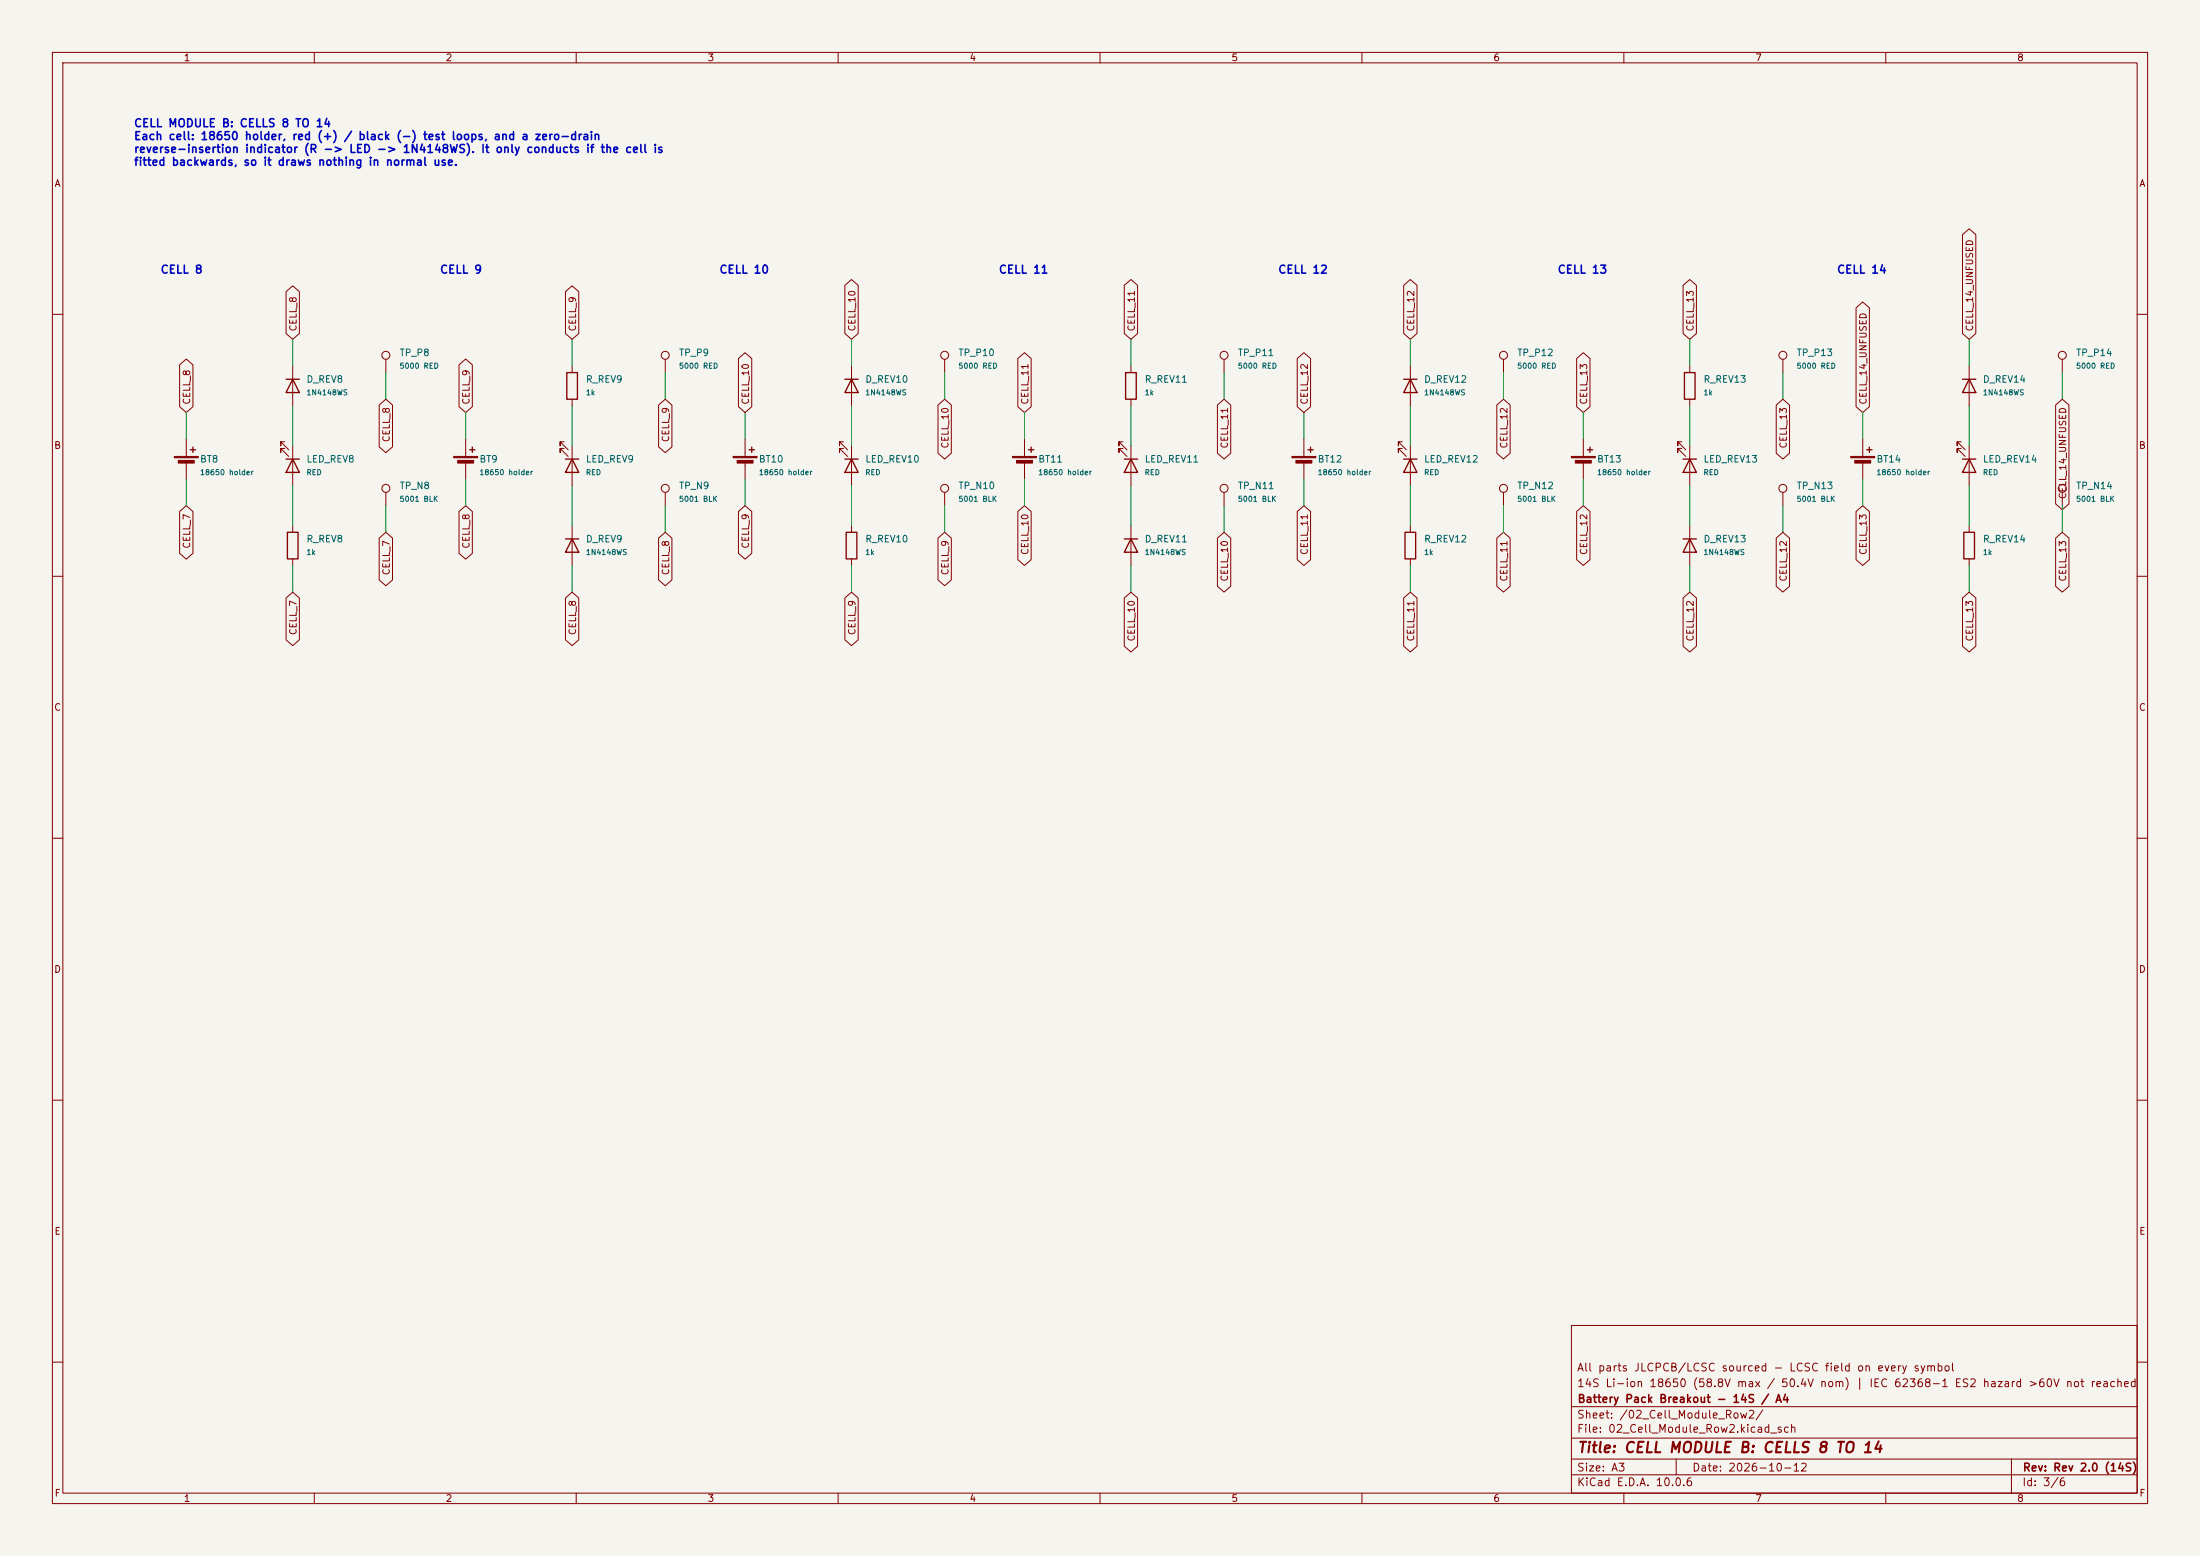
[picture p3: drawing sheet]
<svg xmlns="http://www.w3.org/2000/svg" width="420mm" height="297mm" viewBox="0 0 420 297" stroke-linecap="round" stroke-linejoin="round" font-family="sans-serif">
<path d="M0 0h420v297h-420z" fill="#f5f4ef" stroke="#f5f4ef" stroke-width=".19"/>
<g fill="none" stroke="#840000" stroke-width=".19">
<path d="M10 10h400v277h-400zM12 12h396v273h-396zM60 10v2M110 10v2M160 10v2M210 10v2M260 10v2M310 10v2M360 10v2M54.6 55.7l1.3-1.1 1.3 1.1v8l-1.3 1.1-1.3-1.1zM107.9 55.7l1.3-1.1 1.3 1.1v8l-1.3 1.1-1.3-1.1zM161.3 54.5l1.3-1.1 1.2 1.1v9.2l-1.2 1.1-1.3-1.1z"/>
<path d="M214.6 54.5l1.3-1.1 1.3 1.1v9.2l-1.3 1.1-1.3-1.1zM268 54.5l1.2-1.1 1.3 1.1v9.2l-1.3 1.1-1.2-1.1zM321.3 54.5l1.3-1.1 1.3 1.1v9.2l-1.3 1.1-1.3-1.1zM354.3 58.8l1.3-1.2 1.3 1.2v18.8l-1.3 1.1-1.3-1.1zM374.6 44.8l1.3-1.1 1.3 1.1v18.9l-1.3 1.1-1.3-1.1zM10 60h2M34.3 69.6l1.3-1.1 1.2 1.1v8l-1.2 1.1-1.3-1.1zM55.9 69.9v7.6M72.4 77.3l1.3-1.1 1.2 1.1v8l-1.2 1.1-1.3-1.1zM73.7 68.6v2.5M87.6 69.6l1.3-1.1 1.3 1.1v8l-1.3 1.1-1.3-1.1zM109.2 69.9v1.2"/>
<path d="M109.2 76.2v1.3M125.7 77.3l1.3-1.1 1.3 1.1v8l-1.3 1.1-1.3-1.1zM127 68.6v2.5M141 68.4l1.2-1.1 1.3 1.1v9.2l-1.3 1.1-1.2-1.1zM162.6 69.9v7.6M179.1 77.3l1.2-1.1 1.3 1.1v9.2l-1.3 1.1-1.2-1.1zM180.3 68.6v2.5M194.3 68.4l1.3-1.1 1.3 1.1v9.2l-1.3 1.1-1.3-1.1zM215.9 69.9v1.2M215.9 76.2v1.3M232.4 77.3l1.3-1.1 1.3 1.1v9.2l-1.3 1.1-1.3-1.1zM233.7 68.6v2.5"/>
<path d="M247.6 68.4l1.3-1.1 1.3 1.1v9.2l-1.3 1.1-1.3-1.1zM269.2 69.9v7.6M285.7 77.3l1.3-1.1 1.3 1.1v9.2l-1.3 1.1-1.3-1.1zM287 68.6v2.5M301 68.4l1.3-1.1 1.2 1.1v9.2l-1.2 1.1-1.3-1.1zM322.6 69.9v1.2M322.6 76.2v1.3M339.1 77.3l1.3-1.1 1.2 1.1v9.2l-1.2 1.1-1.3-1.1zM340.4 68.6v2.5M375.9 69.9v7.6M392.4 77.3l1.3-1.1 1.3 1.1v18.9l-1.3 1.1-1.3-1.1zM393.7 68.6v2.5"/>
<path d="M408 60h2M34.3 97.6l1.3-1.1 1.2 1.1v8l-1.2 1.1-1.3-1.1zM35.6 83.8v3.3M35.6 88.1v3.3M54.4 84.3h-.8v.8v-.8l1.5 1.6M54.4 85.6h-.8v.8v-.8l1.5 1.5M55.9 85.1v7.6M73.7 94v2.5M87.6 97.6l1.3-1.1 1.3 1.1v8l-1.3 1.1-1.3-1.1zM88.9 83.8v3.3M88.9 88.1v3.3M107.7 84.3h-.8v.8v-.8l1.6 1.6"/>
<path d="M107.7 85.6h-.8v.8v-.8l1.6 1.5M109.2 85.1v7.6M127 94v2.5M141 97.6l1.2-1.1 1.3 1.1v8l-1.3 1.1-1.2-1.1zM142.2 83.8v3.3M142.2 88.1v3.3M161 84.3h-.7v.8v-.8l1.5 1.6M161 85.6h-.7v.8v-.8l1.5 1.5M162.6 85.1v7.6M180.3 94v2.5M194.3 97.6l1.3-1.1 1.3 1.1v9.2l-1.3 1.1-1.3-1.1zM195.6 83.8v3.3"/>
<path d="M195.6 88.1v3.3M214.4 84.3h-.8v.8v-.8l1.5 1.6M214.4 85.6h-.8v.8v-.8l1.5 1.5M215.9 85.1v7.6M233.7 94v2.5M247.6 97.6l1.3-1.1 1.3 1.1v9.2l-1.3 1.1-1.3-1.1zM248.9 83.8v3.3M248.9 88.1v3.3M267.7 84.3h-.7v.8v-.8l1.5 1.6M267.7 85.6h-.7v.8v-.8l1.5 1.5M269.2 85.1v7.6M287 94v2.5"/>
<path d="M301 97.6l1.3-1.1 1.2 1.1v9.2l-1.2 1.1-1.3-1.1zM302.3 83.8v3.3M302.3 88.1v3.3M321.1 84.3h-.8v.8v-.8l1.5 1.6M321.1 85.6h-.8v.8v-.8l1.5 1.5M322.6 85.1v7.6M340.4 94v2.5M354.3 97.6l1.3-1.1 1.3 1.1v9.2l-1.3 1.1-1.3-1.1zM355.6 83.8v3.3M355.6 88.1v3.3M374.4 84.3h-.8v.8v-.8l1.6 1.6M374.4 85.6h-.8v.8v-.8l1.6 1.5"/>
<path d="M375.9 85.1v7.6M393.7 94v2.5M10 110h2M54.6 114.1l1.3-1.1 1.3 1.1v8l-1.3 1.1-1.3-1.1zM55.9 100.3v1.3M55.9 106.7v1.3M72.4 102.7l1.3-1.1 1.2 1.1v8l-1.2 1.1-1.3-1.1zM107.9 114.1l1.3-1.1 1.3 1.1v8l-1.3 1.1-1.3-1.1zM109.2 100.3v7.7M125.7 102.7l1.3-1.1 1.3 1.1v8l-1.3 1.1-1.3-1.1zM161.3 114.1l1.3-1.1 1.2 1.1v8l-1.2 1.1-1.3-1.1zM162.6 100.3v1.3"/>
<path d="M162.6 106.7v1.3M179.1 102.7l1.2-1.1 1.3 1.1v8l-1.3 1.1-1.2-1.1zM214.6 114.1l1.3-1.1 1.3 1.1v9.2l-1.3 1.1-1.3-1.1zM215.9 100.3v7.7M232.4 102.7l1.3-1.1 1.3 1.1v9.2l-1.3 1.1-1.3-1.1zM268 114.1l1.2-1.1 1.3 1.1v9.2l-1.3 1.1-1.2-1.1zM269.2 100.3v1.3M269.2 106.7v1.3M285.7 102.7l1.3-1.1 1.3 1.1v9.2l-1.3 1.1-1.3-1.1zM321.3 114.1l1.3-1.1 1.3 1.1v9.2l-1.3 1.1-1.3-1.1zM322.6 100.3v7.7M339.1 102.7l1.3-1.1 1.2 1.1v9.2l-1.2 1.1-1.3-1.1z"/>
<path d="M374.6 114.1l1.3-1.1 1.3 1.1v9.2l-1.3 1.1-1.3-1.1zM375.9 100.3v1.3M375.9 106.7v1.3M392.4 102.7l1.3-1.1 1.3 1.1v9.2l-1.3 1.1-1.3-1.1zM408 110h2M10 160h2M408 160h2M10 210h2M408 210h2M300 253h108v32h-108zM10 260h2M300 278.5h108"/>
<path d="M300 274.5h108M300 268.5h108M320 278.5v3M384 278.5v6.5M408 260h2M60 285v2M110 285v2M160 285v2M210 285v2M260 285v2M300 281.5h108M310 285v2"/>
<path d="M360 285v2"/>
<circle cx="73.7" cy="67.8" r=".76"/>
<circle cx="127" cy="67.8" r=".76"/>
<circle cx="180.3" cy="67.8" r=".76"/>
<circle cx="233.7" cy="67.8" r=".76"/>
<circle cx="287" cy="67.8" r=".76"/>
<circle cx="340.4" cy="67.8" r=".76"/>
<circle cx="393.7" cy="67.8" r=".76"/>
<circle cx="73.7" cy="93.2" r=".76"/>
<circle cx="127" cy="93.2" r=".76"/>
<circle cx="180.3" cy="93.2" r=".76"/>
<circle cx="233.7" cy="93.2" r=".76"/>
<circle cx="287" cy="93.2" r=".76"/>
<circle cx="340.4" cy="93.2" r=".76"/>
<circle cx="393.7" cy="93.2" r=".76"/>
</g>
<g fill="none" stroke="#840000" stroke-width=".25">
<path d="M54.6 72.4h2.5M55.9 72.4l1.2 2.5h-2.5zM108.2 71.1h2v5.1h-2zM161.3 72.4h2.5M162.6 72.4l1.2 2.5h-2.5zM214.9 71.1h2v5.1h-2zM268 72.4h2.5M269.2 72.4l1.3 2.5h-2.5zM321.6 71.1h2v5.1h-2zM374.6 72.4h2.6M375.9 72.4l1.3 2.5h-2.6zM36.3 85.9h1"/>
<path d="M36.8 85.3v1.1M54.6 87.6h2.5M55.9 87.6l1.2 2.6h-2.5zM89.7 85.9h1M90.2 85.3v1.1M107.9 87.6h2.6M109.2 87.6l1.3 2.6h-2.6zM143 85.9h1M143.5 85.3v1.1M161.3 87.6h2.5M162.6 87.6l1.2 2.6h-2.5zM196.3 85.9h1.1"/>
<path d="M196.8 85.3v1.1M214.6 87.6h2.6M215.9 87.6l1.3 2.6h-2.6zM249.7 85.9h1M250.2 85.3v1.1M268 87.6h2.5M269.2 87.6l1.3 2.6h-2.5zM303 85.9h1M303.5 85.3v1.1M321.3 87.6h2.5M322.6 87.6l1.2 2.6h-2.5zM356.4 85.9h1"/>
<path d="M356.9 85.3v1.1M374.6 87.6h2.6M375.9 87.6l1.3 2.6h-2.6zM54.9 101.6h2v5.1h-2zM107.9 102.9h2.6M109.2 102.9l1.3 2.5h-2.6zM161.5 101.6h2.1v5.1h-2.1zM214.6 102.9h2.6M215.9 102.9l1.3 2.5h-2.6zM268.2 101.6h2.1v5.1h-2.1zM321.3 102.9h2.5M322.6 102.9l1.2 2.5h-2.5z"/>
<path d="M374.9 101.6h2v5.1h-2z"/>
</g>
<g fill="#840000" stroke="#840000" stroke-width=".19">
<path d="M140 87.1h4.5v.3h-4.5z"/>
<path d="M140.7 87.9h3.1v.5h-3.1z"/>
<path d="M353.3 87.1h4.6v.3h-4.6z"/>
<path d="M354.1 87.9h3v.5h-3z"/>
<path d="M193.3 87.1h4.6v.3h-4.6z"/>
<path d="M194.1 87.9h3v.5h-3z"/>
<path d="M246.6 87.1h4.6v.3h-4.6z"/>
<path d="M247.4 87.9h3v.5h-3z"/>
<path d="M300 87.1h4.5v.3h-4.5z"/>
<path d="M300.7 87.9h3.1v.5h-3.1z"/>
<path d="M33.3 87.1h4.5v.3h-4.5z"/>
<path d="M34 87.9h3.1v.5h-3.1z"/>
<path d="M86.6 87.1h4.6v.3h-4.6z"/>
<path d="M87.4 87.9h3v.5h-3z"/>
</g>
<g fill="none" stroke="#009600" stroke-width=".19">
<path d="M35.6 78.7v5.1M55.9 64.8v5.1M55.9 77.5v7.6M73.7 71.1v5.1M88.9 78.7v5.1M109.2 64.8v5.1M109.2 77.5v7.6M127 71.1v5.1M142.2 78.7v5.1M162.6 64.8v5.1M162.6 77.5v7.6M180.3 71.1v5.1"/>
<path d="M195.6 78.7v5.1M215.9 64.8v5.1M215.9 77.5v7.6M233.7 71.1v5.1M248.9 78.7v5.1M269.2 64.8v5.1M269.2 77.5v7.6M287 71.1v5.1M302.3 78.7v5.1M322.6 64.8v5.1M322.6 77.5v7.6M340.4 71.1v5.1"/>
<path d="M355.6 78.7v5.1M375.9 64.8v5.1M375.9 77.5v7.6M393.7 71.1v5.1M35.6 91.4v5.1M55.9 92.7v7.6M73.7 96.5v5.1M88.9 91.4v5.1M109.2 92.7v7.6M127 96.5v5.1M142.2 91.4v5.1M162.6 92.7v7.6"/>
<path d="M180.3 96.5v5.1M195.6 91.4v5.1M215.9 92.7v7.6M233.7 96.5v5.1M248.9 91.4v5.1M269.2 92.7v7.6M287 96.5v5.1M302.3 91.4v5.1M322.6 92.7v7.6M340.4 96.5v5.1M355.6 91.4v5.1M375.9 92.7v7.6"/>
<path d="M393.7 96.5v5.1M55.9 108v5M109.2 108v5M162.6 108v5M215.9 108v5M269.2 108v5M322.6 108v5M375.9 108v5"/>
</g>
<text font-size="2" fill="#840000" x="301" y="277.8">Title: CELL MODULE B: CELLS 8 TO 14</text>
<g font-size="1.5" fill="#0000c2">
<text x="25.4" y="24.7">CELL MODULE B: CELLS 8 TO 14</text>
<text x="25.4" y="27.1">Each cell: 18650 holder, red (+) / black (-) test loops, and a zero-drain</text>
<text x="25.4" y="29.6">reverse-insertion indicator (R -&gt; LED -&gt; 1N4148WS). It only conducts if the cell is</text>
<text x="25.4" y="32">fitted backwards, so it draws nothing in normal use.</text>
<text x="30.5" y="52.6">CELL 8</text>
<text x="83.9" y="52.6">CELL 9</text>
<text x="137.2" y="52.6">CELL 10</text>
<text x="190.5" y="52.6">CELL 11</text>
<text x="243.9" y="52.6">CELL 12</text>
<text x="297.2" y="52.6">CELL 13</text>
<text x="350.6" y="52.6">CELL 14</text>
</g>
<g font-size="1.5" fill="#840000">
<text x="300.9" y="262.1">All parts JLCPCB/LCSC sourced - LCSC field on every symbol</text>
<text x="300.9" y="265.1">14S Li-ion 18650 (58.8V max / 50.4V nom) | IEC 62368-1 ES2 hazard &gt;60V not reached</text>
<text x="301" y="268.1">Battery Pack Breakout - 14S / A4</text>
<text x="300.9" y="273.8">File: 02_Cell_Module_Row2.kicad_sch</text>
<text x="300.9" y="271.1">Sheet: /02_Cell_Module_Row2/</text>
<text x="300.9" y="281.2">Size: A3</text>
<text x="322.9" y="281.2">Date: 2026-10-12</text>
<text x="386" y="281.2">Rev: Rev 2.0 (14S)</text>
<text x="300.9" y="284">KiCad E.D.A. 10.0.6</text>
<text x="385.9" y="284">Id: 3/6</text>
</g>
<g font-size="1.3" fill="#840000">
<text x="35" y="12">1</text>
<text x="85" y="12">2</text>
<text x="135" y="12">3</text>
<text x="185" y="12">4</text>
<text x="235" y="12">5</text>
<text x="285" y="12">6</text>
<text x="335" y="12">7</text>
<text x="385" y="12">8</text>
<text x="10.3" y="36">A</text>
<text x="408.3" y="36">A</text>
<text x="56.9" y="63.4" transform="rotate(-90 56.9 63.4)">CELL_8</text>
<text x="110.3" y="63.4" transform="rotate(-90 110.3 63.4)">CELL_9</text>
<text x="163.6" y="63.4" transform="rotate(-90 163.6 63.4)">CELL_10</text>
<text x="217" y="63.4" transform="rotate(-90 217 63.4)">CELL_11</text>
<text x="270.3" y="63.4" transform="rotate(-90 270.3 63.4)">CELL_12</text>
<text x="323.6" y="63.4" transform="rotate(-90 323.6 63.4)">CELL_13</text>
<text x="377" y="63.4" transform="rotate(-90 377 63.4)">CELL_14_UNFUSED</text>
<text x="36.6" y="77.3" transform="rotate(-90 36.6 77.3)">CELL_8</text>
<text x="90" y="77.3" transform="rotate(-90 90 77.3)">CELL_9</text>
<text x="143.3" y="77.3" transform="rotate(-90 143.3 77.3)">CELL_10</text>
<text x="196.6" y="77.3" transform="rotate(-90 196.6 77.3)">CELL_11</text>
<text x="250" y="77.3" transform="rotate(-90 250 77.3)">CELL_12</text>
<text x="303.3" y="77.3" transform="rotate(-90 303.3 77.3)">CELL_13</text>
<text x="356.7" y="77.3" transform="rotate(-90 356.7 77.3)">CELL_14_UNFUSED</text>
<text x="10.2" y="86">B</text>
<text x="74.7" y="84.5" transform="rotate(-90 74.7 84.5)">CELL_8</text>
<text x="128.1" y="84.5" transform="rotate(-90 128.1 84.5)">CELL_9</text>
<text x="181.4" y="85.7" transform="rotate(-90 181.4 85.7)">CELL_10</text>
<text x="234.7" y="85.7" transform="rotate(-90 234.7 85.7)">CELL_11</text>
<text x="288.1" y="85.7" transform="rotate(-90 288.1 85.7)">CELL_12</text>
<text x="341.4" y="85.7" transform="rotate(-90 341.4 85.7)">CELL_13</text>
<text x="408.2" y="86">B</text>
<text x="394.8" y="95.4" transform="rotate(-90 394.8 95.4)">CELL_14_UNFUSED</text>
<text x="36.6" y="104.8" transform="rotate(-90 36.6 104.8)">CELL_7</text>
<text x="90" y="104.8" transform="rotate(-90 90 104.8)">CELL_8</text>
<text x="143.3" y="104.8" transform="rotate(-90 143.3 104.8)">CELL_9</text>
<text x="196.6" y="106" transform="rotate(-90 196.6 106)">CELL_10</text>
<text x="250" y="106" transform="rotate(-90 250 106)">CELL_11</text>
<text x="303.3" y="106" transform="rotate(-90 303.3 106)">CELL_12</text>
<text x="356.7" y="106" transform="rotate(-90 356.7 106)">CELL_13</text>
<text x="74.7" y="109.9" transform="rotate(-90 74.7 109.9)">CELL_7</text>
<text x="128.1" y="109.9" transform="rotate(-90 128.1 109.9)">CELL_8</text>
<text x="181.4" y="109.9" transform="rotate(-90 181.4 109.9)">CELL_9</text>
<text x="234.7" y="111.1" transform="rotate(-90 234.7 111.1)">CELL_10</text>
<text x="288.1" y="111.1" transform="rotate(-90 288.1 111.1)">CELL_11</text>
<text x="341.4" y="111.1" transform="rotate(-90 341.4 111.1)">CELL_12</text>
<text x="394.8" y="111.1" transform="rotate(-90 394.8 111.1)">CELL_13</text>
<text x="56.9" y="121.3" transform="rotate(-90 56.9 121.3)">CELL_7</text>
<text x="110.3" y="121.3" transform="rotate(-90 110.3 121.3)">CELL_8</text>
<text x="163.6" y="121.3" transform="rotate(-90 163.6 121.3)">CELL_9</text>
<text x="217" y="122.5" transform="rotate(-90 217 122.5)">CELL_10</text>
<text x="270.3" y="122.5" transform="rotate(-90 270.3 122.5)">CELL_11</text>
<text x="323.6" y="122.5" transform="rotate(-90 323.6 122.5)">CELL_12</text>
<text x="377" y="122.5" transform="rotate(-90 377 122.5)">CELL_13</text>
<text x="10.2" y="136">C</text>
<text x="408.2" y="136">C</text>
<text x="10.2" y="186">D</text>
<text x="408.2" y="186">D</text>
<text x="10.3" y="236">E</text>
<text x="408.3" y="236">E</text>
<text x="10.3" y="286">F</text>
<text x="35" y="287">1</text>
<text x="85" y="287">2</text>
<text x="135" y="287">3</text>
<text x="185" y="287">4</text>
<text x="235" y="287">5</text>
<text x="285" y="287">6</text>
<text x="335" y="287">7</text>
<text x="385" y="287">8</text>
<text x="408.3" y="286">F</text>
</g>
<g font-size="1.3" fill="#006464">
<text x="76.2" y="68.3">TP_P8</text>
<text x="129.5" y="68.3">TP_P9</text>
<text x="182.9" y="68.3">TP_P10</text>
<text x="236.2" y="68.3">TP_P11</text>
<text x="289.5" y="68.3">TP_P12</text>
<text x="342.9" y="68.3">TP_P13</text>
<text x="396.2" y="68.3">TP_P14</text>
<text x="58.4" y="73.4">D_REV8</text>
<text x="111.7" y="73.4">R_REV9</text>
<text x="165.1" y="73.4">D_REV10</text>
<text x="218.4" y="73.4">R_REV11</text>
<text x="271.8" y="73.4">D_REV12</text>
<text x="325.1" y="73.4">R_REV13</text>
<text x="378.4" y="73.4">D_REV14</text>
<text x="38.1" y="88.6">BT8</text>
<text x="58.4" y="88.6">LED_REV8</text>
<text x="91.4" y="88.6">BT9</text>
<text x="111.7" y="88.6">LED_REV9</text>
<text x="144.8" y="88.6">BT10</text>
<text x="165.1" y="88.6">LED_REV10</text>
<text x="198.1" y="88.6">BT11</text>
<text x="218.4" y="88.6">LED_REV11</text>
<text x="251.4" y="88.6">BT12</text>
<text x="271.8" y="88.6">LED_REV12</text>
<text x="304.8" y="88.6">BT13</text>
<text x="325.1" y="88.6">LED_REV13</text>
<text x="358.1" y="88.6">BT14</text>
<text x="378.4" y="88.6">LED_REV14</text>
<text x="76.2" y="93.7">TP_N8</text>
<text x="129.5" y="93.7">TP_N9</text>
<text x="182.9" y="93.7">TP_N10</text>
<text x="236.2" y="93.7">TP_N11</text>
<text x="289.5" y="93.7">TP_N12</text>
<text x="342.9" y="93.7">TP_N13</text>
<text x="396.2" y="93.7">TP_N14</text>
<text x="58.4" y="103.8">R_REV8</text>
<text x="111.7" y="103.8">D_REV9</text>
<text x="165.1" y="103.8">R_REV10</text>
<text x="218.4" y="103.8">D_REV11</text>
<text x="271.8" y="103.8">R_REV12</text>
<text x="325.1" y="103.8">D_REV13</text>
<text x="378.4" y="103.8">R_REV14</text>
</g>
<g font-size="1" fill="#006464">
<text x="76.2" y="70.6">5000 RED</text>
<text x="129.5" y="70.6">5000 RED</text>
<text x="182.9" y="70.6">5000 RED</text>
<text x="236.2" y="70.6">5000 RED</text>
<text x="289.5" y="70.6">5000 RED</text>
<text x="342.9" y="70.6">5000 RED</text>
<text x="396.2" y="70.6">5000 RED</text>
<text x="58.4" y="75.7">1N4148WS</text>
<text x="111.7" y="75.7">1k</text>
<text x="165.1" y="75.7">1N4148WS</text>
<text x="218.4" y="75.7">1k</text>
<text x="271.8" y="75.7">1N4148WS</text>
<text x="325.1" y="75.7">1k</text>
<text x="378.4" y="75.7">1N4148WS</text>
<text x="38.1" y="90.9">18650 holder</text>
<text x="58.4" y="90.9">RED</text>
<text x="91.4" y="90.9">18650 holder</text>
<text x="111.7" y="90.9">RED</text>
<text x="144.8" y="90.9">18650 holder</text>
<text x="165.1" y="90.9">RED</text>
<text x="198.1" y="90.9">18650 holder</text>
<text x="218.4" y="90.9">RED</text>
<text x="251.4" y="90.9">18650 holder</text>
<text x="271.8" y="90.9">RED</text>
<text x="304.8" y="90.9">18650 holder</text>
<text x="325.1" y="90.9">RED</text>
<text x="358.1" y="90.9">18650 holder</text>
<text x="378.4" y="90.9">RED</text>
<text x="76.2" y="96">5001 BLK</text>
<text x="129.5" y="96">5001 BLK</text>
<text x="182.9" y="96">5001 BLK</text>
<text x="236.2" y="96">5001 BLK</text>
<text x="289.5" y="96">5001 BLK</text>
<text x="342.9" y="96">5001 BLK</text>
<text x="396.2" y="96">5001 BLK</text>
<text x="58.4" y="106.2">1k</text>
<text x="111.7" y="106.2">1N4148WS</text>
<text x="165.1" y="106.2">1k</text>
<text x="218.4" y="106.2">1N4148WS</text>
<text x="271.8" y="106.2">1k</text>
<text x="325.1" y="106.2">1N4148WS</text>
<text x="378.4" y="106.2">1k</text>
</g>
</svg>
